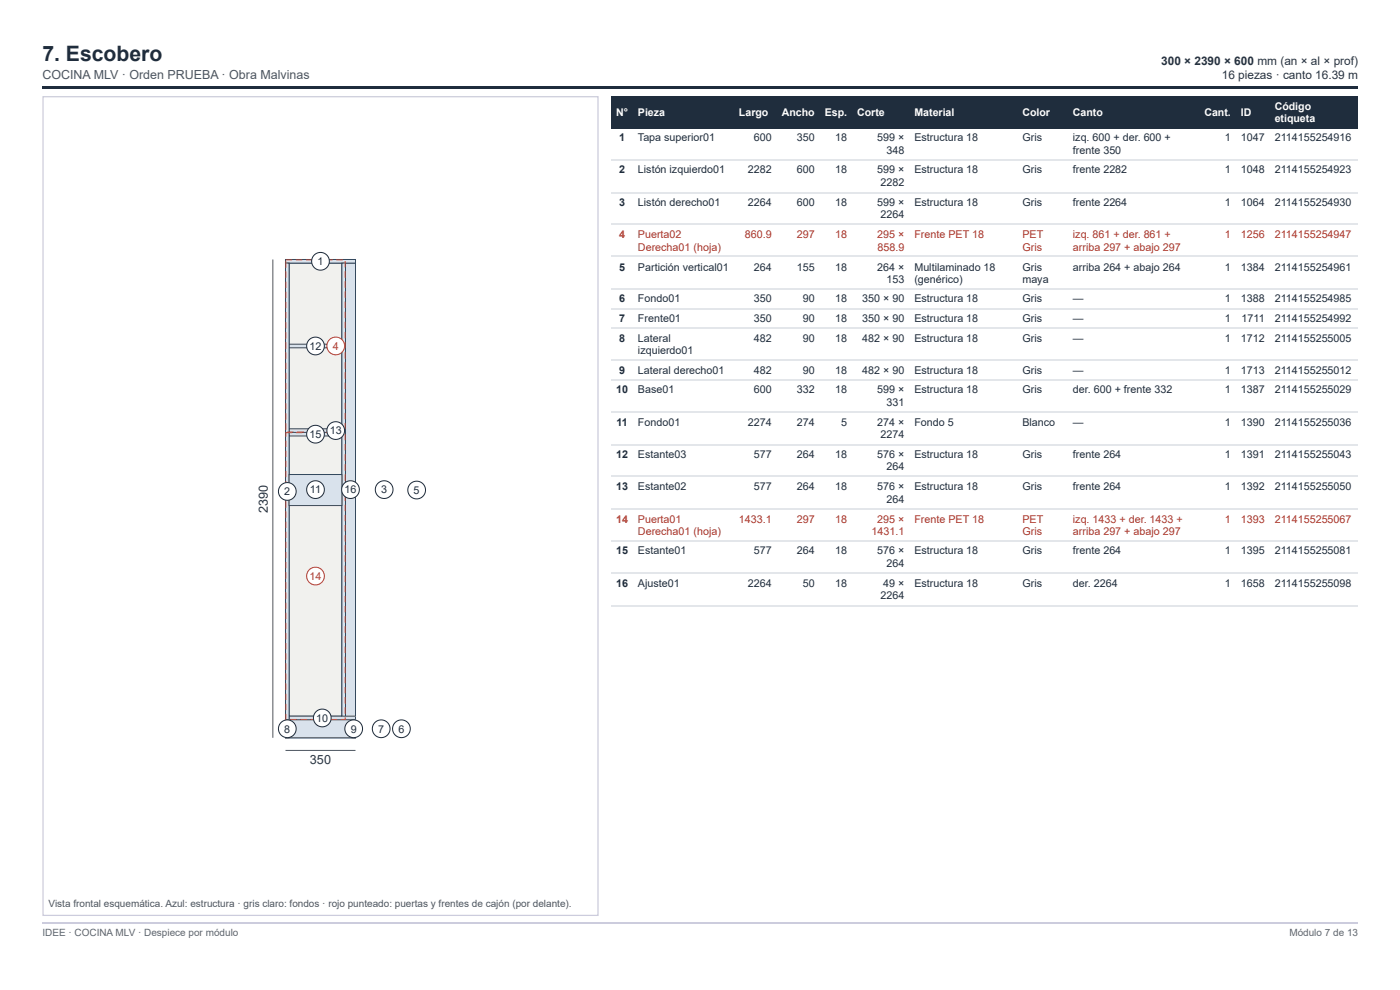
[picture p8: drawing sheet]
<svg xmlns="http://www.w3.org/2000/svg" width="297mm" height="210mm" viewBox="0 0 297 210" stroke-linecap="round" stroke-linejoin="round" font-family="sans-serif">
<path d="M9 18.3h279v.5h-279z" fill="#1f2d3d"/>
<path d="M9.1 20.5h117.8v173.6h-117.8z" fill="none" stroke="#ccd" stroke-width=".26"/>
<path d="M61.3 55.8h11.2v96h-11.2z" fill="#f1f1ee"/>
<path d="M61.3 55.8h11.2v96h-11.2z" fill="none" stroke="#34495e" stroke-width=".21"/>
<path d="M74.7 152.6h.7v3.8h-.7z" fill="#d9e2ec"/>
<path d="M74.7 152.6h.7v3.8h-.7z" fill="none" stroke="#34495e" stroke-width=".21"/>
<path d="M61.3 151.8h14.1v.8h-14.1z" fill="#d9e2ec"/>
<path d="M61.3 151.8h14.1v.8h-14.1z" fill="none" stroke="#34495e" stroke-width=".21"/>
<path d="M61.3 73h11.2v.7h-11.2z" fill="#d9e2ec"/>
<path d="M61.3 73h11.2v.7h-11.2z" fill="none" stroke="#34495e" stroke-width=".21"/>
<path d="M73.3 55.8h2.1v96h-2.1z" fill="#d9e2ec"/>
<path d="M73.3 55.8h2.1v96h-2.1z" fill="none" stroke="#34495e" stroke-width=".21"/>
<path d="M61.3 91.7h11.2v.7h-11.2z" fill="#d9e2ec"/>
<path d="M61.3 91.7h11.2v.7h-11.2z" fill="none" stroke="#34495e" stroke-width=".21"/>
<path d="M61.3 90.9h11.2v.8h-11.2z" fill="#d9e2ec"/>
<path d="M61.3 90.9h11.2v.8h-11.2z" fill="none" stroke="#34495e" stroke-width=".21"/>
<path d="M60.6 152.6h.7v3.8h-.7z" fill="#d9e2ec"/>
<path d="M60.6 152.6h.7v3.8h-.7z" fill="none" stroke="#34495e" stroke-width=".21"/>
<path d="M60.6 55h14.8v.8h-14.8z" fill="#d9e2ec"/>
<path d="M60.6 55h14.8v.8h-14.8z" fill="none" stroke="#34495e" stroke-width=".21"/>
<path d="M72.5 55.8h.8v96h-.8z" fill="#d9e2ec"/>
<path d="M72.5 55.8h.8v96h-.8z" fill="none" stroke="#34495e" stroke-width=".21"/>
<path d="M60.6 55.8h.7v96.8h-.7z" fill="#d9e2ec"/>
<path d="M60.6 55.8h.7v96.8h-.7z" fill="none" stroke="#34495e" stroke-width=".21"/>
<path d="M60.6 152.6h14.8v3.8h-14.8z" fill="#d9e2ec"/>
<path d="M60.6 152.6h14.8v3.8h-14.8z" fill="none" stroke="#34495e" stroke-width=".21"/>
<path d="M60.6 152.6h14.8v3.8h-14.8z" fill="#d9e2ec"/>
<path d="M60.6 152.6h14.8v3.8h-14.8z" fill="none" stroke="#34495e" stroke-width=".21"/>
<path d="M61.3 100.6h11.2v6.6h-11.2z" fill="#d9e2ec"/>
<path d="M61.3 100.6h11.2v6.6h-11.2z" fill="none" stroke="#34495e" stroke-width=".21"/>
<g fill="#c0392b">
<path d="M62.8 55h1.3v.2h-1.3zM64.9 55h1.4v.2h-1.4zM67.1 55h1.3v.2h-1.3zM69.2 55h1.4v.2h-1.4zM71.4 55h1.3v.2h-1.3zM73.1 55.4h.2v1.3h-.2zM73.1 57.5h.2v1.3h-.2zM73.1 59.6h.2v1.4h-.2zM73.1 61.8h.2v1.3h-.2zM73.1 63.9h.2v1.4h-.2zM73.1 66.1h.2v1.3h-.2zM73.1 68.2h.2v1.4h-.2zM73.1 70.4h.2v1.3h-.2zM73.1 72.5h.2v1.4h-.2zM73.1 74.7h.2v1.3h-.2zM73.1 76.8h.2v1.4h-.2zM73.1 79h.2v1.3h-.2zM73.1 81.1h.2v1.3h-.2zM73.1 83.3h.2v1.3h-.2zM73.1 85.4h.2v1.3h-.2zM73.1 87.5h.2v1.4h-.2zM73.1 89.7h.2v1.3h-.2zM71.7 91.5h1.3v.2h-1.3zM69.5 91.5h1.4v.2h-1.4zM67.4 91.5h1.3v.2h-1.3zM65.2 91.5h1.4v.2h-1.4zM63.1 91.5h1.3v.2h-1.3zM60.9 91.5h1.4v.2h-1.4zM60.5 89.8h.2v1.3h-.2zM60.5 87.6h.2v1.3h-.2zM60.5 85.5h.2v1.3h-.2zM60.5 83.3h.2v1.4h-.2zM60.5 81.2h.2v1.3h-.2zM60.5 79h.2v1.4h-.2zM60.5 76.9h.2v1.3h-.2zM60.5 74.7h.2v1.4h-.2zM60.5 72.6h.2v1.3h-.2zM60.5 70.4h.2v1.4h-.2zM60.5 68.3h.2v1.3h-.2zM60.5 66.1h.2v1.4h-.2zM60.5 64h.2v1.3h-.2zM60.5 61.9h.2v1.3h-.2zM60.5 59.7h.2v1.4h-.2zM60.5 57.6h.2v1.3h-.2zM60.5 55.4h.2v1.4h-.2zM60.6 55h1.4v.2h-1.4z"/>
<path d="M62.8 91.6h1.3v.2h-1.3zM64.9 91.6h1.4v.2h-1.4zM67.1 91.6h1.3v.2h-1.3zM69.2 91.6h1.4v.2h-1.4zM71.4 91.6h1.3v.2h-1.3zM73.1 92h.2v1.3h-.2zM73.1 94.2h.2v1.3h-.2zM73.1 96.3h.2v1.3h-.2zM73.1 98.4h.2v1.4h-.2zM73.1 100.6h.2v1.3h-.2zM73.1 102.7h.2v1.4h-.2zM73.1 104.9h.2v1.3h-.2zM73.1 107h.2v1.4h-.2zM73.1 109.2h.2v1.3h-.2zM73.1 111.3h.2v1.4h-.2zM73.1 113.5h.2v1.3h-.2zM73.1 115.6h.2v1.4h-.2zM73.1 117.8h.2v1.3h-.2zM73.1 119.9h.2v1.3h-.2zM73.1 122.1h.2v1.3h-.2zM73.1 124.2h.2v1.3h-.2zM73.1 126.3h.2v1.4h-.2zM73.1 128.5h.2v1.3h-.2zM73.1 130.6h.2v1.4h-.2zM73.1 132.8h.2v1.3h-.2zM73.1 134.9h.2v1.4h-.2zM73.1 137.1h.2v1.3h-.2zM73.1 139.2h.2v1.4h-.2zM73.1 141.4h.2v1.3h-.2zM73.1 143.5h.2v1.4h-.2zM73.1 145.7h.2v1.3h-.2zM73.1 147.8h.2v1.3h-.2zM73.1 150h.2v1.3h-.2zM72.3 152.4h.9v.1l-.1-.4h.2v.5h-1zM70.2 152.4h1.3v.2h-1.3zM68 152.4h1.4v.2h-1.4zM65.9 152.4h1.3v.2h-1.3zM63.7 152.4h1.4v.2h-1.4zM61.6 152.4h1.3v.2h-1.3zM60.5 151.4h.2v1.1h-.1l.2-.1v.2h-.3zM60.5 149.2h.2v1.3h-.2zM60.5 147.1h.2v1.3h-.2zM60.5 144.9h.2v1.4h-.2zM60.5 142.8h.2v1.3h-.2zM60.5 140.6h.2v1.4h-.2zM60.5 138.5h.2v1.3h-.2zM60.5 136.3h.2v1.4h-.2zM60.5 134.2h.2v1.3h-.2zM60.5 132h.2v1.4h-.2zM60.5 129.9h.2v1.3h-.2zM60.5 127.7h.2v1.4h-.2zM60.5 125.6h.2v1.3h-.2zM60.5 123.5h.2v1.3h-.2zM60.5 121.3h.2v1.4h-.2zM60.5 119.2h.2v1.3h-.2zM60.5 117h.2v1.4h-.2zM60.5 114.9h.2v1.3h-.2zM60.5 112.7h.2v1.4h-.2zM60.5 110.6h.2v1.3h-.2zM60.5 108.4h.2v1.4h-.2zM60.5 106.3h.2v1.3h-.2zM60.5 104.1h.2v1.4h-.2zM60.5 102h.2v1.3h-.2zM60.5 99.8h.2v1.4h-.2zM60.5 97.7h.2v1.3h-.2zM60.5 95.6h.2v1.3h-.2zM60.5 93.4h.2v1.4h-.2zM60.5 91.6h1.5v.2h-1.4v-.1h.1v.9h-.2z"/>
</g>
<circle cx="66.9" cy="103.8" r="1.88" fill="#fff"/>
<circle cx="66.9" cy="103.8" r="1.88" fill="none" stroke="#1f2d3d" stroke-width=".21"/>
<circle cx="75" cy="154.5" r="1.88" fill="#fff"/>
<circle cx="75" cy="154.5" r="1.88" fill="none" stroke="#1f2d3d" stroke-width=".21"/>
<circle cx="68.4" cy="152.2" r="1.88" fill="#fff"/>
<circle cx="68.4" cy="152.2" r="1.88" fill="none" stroke="#1f2d3d" stroke-width=".21"/>
<circle cx="66.9" cy="73.4" r="1.88" fill="#fff"/>
<circle cx="66.9" cy="73.4" r="1.88" fill="none" stroke="#1f2d3d" stroke-width=".21"/>
<circle cx="74.4" cy="103.8" r="1.88" fill="#fff"/>
<circle cx="74.4" cy="103.8" r="1.88" fill="none" stroke="#1f2d3d" stroke-width=".21"/>
<circle cx="66.9" cy="92.1" r="1.88" fill="#fff"/>
<circle cx="66.9" cy="92.1" r="1.88" fill="none" stroke="#1f2d3d" stroke-width=".21"/>
<circle cx="71.2" cy="91.3" r="1.88" fill="#fff"/>
<circle cx="71.2" cy="91.3" r="1.88" fill="none" stroke="#1f2d3d" stroke-width=".21"/>
<circle cx="61" cy="154.5" r="1.88" fill="#fff"/>
<circle cx="61" cy="154.5" r="1.88" fill="none" stroke="#1f2d3d" stroke-width=".21"/>
<circle cx="68" cy="55.4" r="1.88" fill="#fff"/>
<circle cx="68" cy="55.4" r="1.88" fill="none" stroke="#1f2d3d" stroke-width=".21"/>
<circle cx="81.5" cy="103.8" r="1.88" fill="#fff"/>
<circle cx="81.5" cy="103.8" r="1.88" fill="none" stroke="#1f2d3d" stroke-width=".21"/>
<circle cx="61" cy="104.2" r="1.88" fill="#fff"/>
<circle cx="61" cy="104.2" r="1.88" fill="none" stroke="#1f2d3d" stroke-width=".21"/>
<circle cx="80.9" cy="154.5" r="1.88" fill="#fff"/>
<circle cx="80.9" cy="154.5" r="1.88" fill="none" stroke="#1f2d3d" stroke-width=".21"/>
<circle cx="85.2" cy="154.5" r="1.88" fill="#fff"/>
<circle cx="85.2" cy="154.5" r="1.88" fill="none" stroke="#1f2d3d" stroke-width=".21"/>
<circle cx="88.4" cy="103.9" r="1.88" fill="#fff"/>
<circle cx="88.4" cy="103.9" r="1.88" fill="none" stroke="#1f2d3d" stroke-width=".21"/>
<circle cx="71.2" cy="73.3" r="1.88" fill="#fff"/>
<circle cx="71.2" cy="73.3" r="1.88" fill="none" stroke="#c0392b" stroke-width=".21"/>
<circle cx="66.9" cy="122.1" r="1.88" fill="#fff"/>
<circle cx="66.9" cy="122.1" r="1.88" fill="none" stroke="#c0392b" stroke-width=".21"/>
<path d="M57.9 55v101.4M60.6 159.1h14.8" fill="none" stroke="#555" stroke-width=".21"/>
<g fill="#1f2d3d">
<path d="M129.6 20.4h4.8v6.9h-4.8z"/>
<path d="M134.4 20.4h21.4v6.9h-21.4z"/>
<path d="M155.8 20.4h9v6.9h-9z"/>
<path d="M164.8 20.4h9v6.9h-9z"/>
<path d="M173.8 20.4h6.9v6.9h-6.9z"/>
<path d="M180.7 20.4h12.2v6.9h-12.2z"/>
<path d="M192.9 20.4h23v6.9h-23z"/>
<path d="M215.9 20.4h10.6v6.9h-10.6z"/>
<path d="M226.5 20.4h28v6.9h-28z"/>
<path d="M254.5 20.4h7.7v6.9h-7.7z"/>
<path d="M262.2 20.4h7.1v6.9h-7.1z"/>
<path d="M269.3 20.4h18.7v6.9h-18.7z"/>
</g>
<g fill="none" stroke="#e3e6ea" stroke-width=".26">
<path d="M129.6 34h158.4M129.6 40.9h158.4M129.6 47.5h158.4M129.6 54.4h158.4M129.6 61.3h158.4M129.6 65.5h158.4M129.6 69.5h158.4M129.6 76.3h158.4M129.6 80.6h158.4M129.6 87.4h158.4M129.6 94.3h158.4M129.6 100.9h158.4"/>
<path d="M129.6 107.8h158.4M129.6 114.7h158.4M129.6 121.6h158.4M129.6 128.5h158.4"/>
</g>
<path d="M9 195.7h279" fill="none" stroke="#ccd" stroke-width=".26"/>
<text font-size="4.5" fill="#1f2d3d" x="9" y="13">7. Escobero</text>
<g font-size="2.7" fill="#333">
<text x="56.8" y="108.7" transform="rotate(-90 56.8 108.7)">2390</text>
<text x="65.8" y="162">350</text>
</g>
<text font-size="2.6" fill="#555" x="9" y="16.7">COCINA MLV · Orden PRUEBA · Obra Malvinas</text>
<g font-size="2.5" fill="#333">
<text x="246.3" y="13.8">300 × 2390 × 600 mm (an × al × prof)</text>
<text x="259.2" y="16.7">16 piezas · canto 16.39 m</text>
</g>
<g font-size="2.3" fill="#1f2d3d">
<text x="131.3" y="29.9">1</text>
<text x="135.3" y="29.9">Tapa superior01</text>
<text x="159.9" y="29.9">600</text>
<text x="169.1" y="29.9">350</text>
<text x="177.2" y="29.9">18</text>
<text x="186.1" y="29.9">599 ×</text>
<text x="194" y="29.9">Estructura 18</text>
<text x="216.9" y="29.9">Gris</text>
<text x="227.6" y="29.9">izq. 600 + der. 600 +</text>
<text x="259.9" y="29.9">1</text>
<text x="263.2" y="29.9">1047</text>
<text x="270.4" y="29.9">2114155254916</text>
<text x="188.1" y="32.5">348</text>
<text x="227.6" y="32.5">frente 350</text>
<text x="131.3" y="36.8">2</text>
<text x="135.3" y="36.8">Listón izquierdo01</text>
<text x="158.7" y="36.8">2282</text>
<text x="169.1" y="36.8">600</text>
<text x="177.2" y="36.8">18</text>
<text x="186.1" y="36.8">599 ×</text>
<text x="186.8" y="39.4">2282</text>
<text x="194" y="36.8">Estructura 18</text>
<text x="216.9" y="36.8">Gris</text>
<text x="227.6" y="36.8">frente 2282</text>
<text x="259.9" y="36.8">1</text>
<text x="263.2" y="36.8">1048</text>
<text x="270.4" y="36.8">2114155254923</text>
<text x="131.3" y="43.7">3</text>
<text x="135.3" y="43.7">Listón derecho01</text>
<text x="158.7" y="43.7">2264</text>
<text x="169.1" y="43.7">600</text>
<text x="177.2" y="43.7">18</text>
<text x="186.1" y="43.7">599 ×</text>
<text x="186.8" y="46.3">2264</text>
<text x="194" y="43.7">Estructura 18</text>
<text x="216.9" y="43.7">Gris</text>
<text x="227.6" y="43.7">frente 2264</text>
<text x="259.9" y="43.7">1</text>
<text x="263.2" y="43.7">1064</text>
<text x="270.4" y="43.7">2114155254930</text>
<text x="67.4" y="56.2">1</text>
<text x="131.3" y="57.4">5</text>
<text x="135.3" y="57.4">Partición vertical01</text>
<text x="159.9" y="57.4">264</text>
<text x="169.1" y="57.4">155</text>
<text x="177.2" y="57.4">18</text>
<text x="186.1" y="57.4">264 ×</text>
<text x="194" y="57.4">Multilaminado 18</text>
<text x="216.9" y="57.4">Gris</text>
<text x="227.6" y="57.4">arriba 264 + abajo 264</text>
<text x="259.9" y="57.4">1</text>
<text x="263.2" y="57.4">1384</text>
<text x="270.4" y="57.4">2114155254961</text>
<text x="131.3" y="64">6</text>
<text x="135.3" y="64">Fondo01</text>
<text x="159.9" y="64">350</text>
<text x="170.3" y="64">90</text>
<text x="177.2" y="64">18</text>
<text x="182.9" y="64">350 × 90</text>
<text x="188.1" y="60.1">153</text>
<text x="194" y="60.1">(genérico)</text>
<text x="194" y="64">Estructura 18</text>
<text x="216.9" y="60.1">maya</text>
<text x="216.9" y="64">Gris</text>
<text x="227.6" y="64">—</text>
<text x="259.9" y="64">1</text>
<text x="263.2" y="64">1388</text>
<text x="270.4" y="64">2114155254985</text>
<text x="131.3" y="68.3">7</text>
<text x="135.3" y="68.3">Frente01</text>
<text x="159.9" y="68.3">350</text>
<text x="170.3" y="68.3">90</text>
<text x="177.2" y="68.3">18</text>
<text x="182.9" y="68.3">350 × 90</text>
<text x="194" y="68.3">Estructura 18</text>
<text x="216.9" y="68.3">Gris</text>
<text x="227.6" y="68.3">—</text>
<text x="259.9" y="68.3">1</text>
<text x="263.4" y="68.3">1711</text>
<text x="270.4" y="68.3">2114155254992</text>
<text x="65.7" y="74.2">12</text>
<text x="131.3" y="72.5">8</text>
<text x="135.3" y="72.5">Lateral</text>
<text x="135.3" y="75.1">izquierdo01</text>
<text x="159.9" y="72.5">482</text>
<text x="170.3" y="72.5">90</text>
<text x="177.2" y="72.5">18</text>
<text x="182.9" y="72.5">482 × 90</text>
<text x="194" y="72.5">Estructura 18</text>
<text x="216.9" y="72.5">Gris</text>
<text x="227.6" y="72.5">—</text>
<text x="259.9" y="72.5">1</text>
<text x="263.2" y="72.5">1712</text>
<text x="270.4" y="72.5">2114155255005</text>
<text x="130.7" y="83.3">10</text>
<text x="131.3" y="79.4">9</text>
<text x="135.3" y="79.4">Lateral derecho01</text>
<text x="135.3" y="83.3">Base01</text>
<text x="159.9" y="79.4">482</text>
<text x="159.9" y="83.3">600</text>
<text x="169.1" y="83.3">332</text>
<text x="170.3" y="79.4">90</text>
<text x="177.2" y="79.4">18</text>
<text x="177.2" y="83.3">18</text>
<text x="182.9" y="79.4">482 × 90</text>
<text x="186.1" y="83.3">599 ×</text>
<text x="194" y="79.4">Estructura 18</text>
<text x="194" y="83.3">Estructura 18</text>
<text x="216.9" y="79.4">Gris</text>
<text x="216.9" y="83.3">Gris</text>
<text x="227.6" y="79.4">—</text>
<text x="227.6" y="83.3">der. 600 + frente 332</text>
<text x="259.9" y="79.4">1</text>
<text x="259.9" y="83.3">1</text>
<text x="263.2" y="79.4">1713</text>
<text x="263.2" y="83.3">1387</text>
<text x="270.4" y="79.4">2114155255012</text>
<text x="270.4" y="83.3">2114155255029</text>
<text x="188.1" y="86">331</text>
<text x="65.7" y="92.9">15</text>
<text x="70" y="92.1">13</text>
<text x="130.8" y="90.2">11</text>
<text x="135.3" y="90.2">Fondo01</text>
<text x="158.7" y="90.2">2274</text>
<text x="169.1" y="90.2">274</text>
<text x="178.5" y="90.2">5</text>
<text x="186.1" y="90.2">274 ×</text>
<text x="186.8" y="92.9">2274</text>
<text x="194" y="90.2">Fondo 5</text>
<text x="216.9" y="90.2">Blanco</text>
<text x="227.6" y="90.2">—</text>
<text x="259.9" y="90.2">1</text>
<text x="263.2" y="90.2">1390</text>
<text x="270.4" y="90.2">2114155255036</text>
<text x="130.7" y="97.1">12</text>
<text x="135.3" y="97.1">Estante03</text>
<text x="159.9" y="97.1">577</text>
<text x="169.1" y="97.1">264</text>
<text x="177.2" y="97.1">18</text>
<text x="186.1" y="97.1">576 ×</text>
<text x="188.1" y="99.7">264</text>
<text x="194" y="97.1">Estructura 18</text>
<text x="216.9" y="97.1">Gris</text>
<text x="227.6" y="97.1">frente 264</text>
<text x="259.9" y="97.1">1</text>
<text x="263.2" y="97.1">1391</text>
<text x="270.4" y="97.1">2114155255043</text>
<text x="60.3" y="105">2</text>
<text x="65.7" y="104.6">11</text>
<text x="73.1" y="104.6">16</text>
<text x="80.9" y="104.6">3</text>
<text x="87.8" y="104.7">5</text>
<text x="130.7" y="104">13</text>
<text x="135.3" y="104">Estante02</text>
<text x="159.9" y="104">577</text>
<text x="169.1" y="104">264</text>
<text x="177.2" y="104">18</text>
<text x="186.1" y="104">576 ×</text>
<text x="188.1" y="106.6">264</text>
<text x="194" y="104">Estructura 18</text>
<text x="216.9" y="104">Gris</text>
<text x="227.6" y="104">frente 264</text>
<text x="259.9" y="104">1</text>
<text x="263.2" y="104">1392</text>
<text x="270.4" y="104">2114155255050</text>
<text x="130.7" y="117.5">15</text>
<text x="135.3" y="117.5">Estante01</text>
<text x="159.9" y="117.5">577</text>
<text x="169.1" y="117.5">264</text>
<text x="177.2" y="117.5">18</text>
<text x="186.1" y="117.5">576 ×</text>
<text x="194" y="117.5">Estructura 18</text>
<text x="216.9" y="117.5">Gris</text>
<text x="227.6" y="117.5">frente 264</text>
<text x="259.9" y="117.5">1</text>
<text x="263.2" y="117.5">1395</text>
<text x="270.4" y="117.5">2114155255081</text>
<text x="130.7" y="124.4">16</text>
<text x="135.3" y="124.4">Ajuste01</text>
<text x="158.7" y="124.4">2264</text>
<text x="170.3" y="124.4">50</text>
<text x="177.2" y="124.4">18</text>
<text x="187.4" y="124.4">49 ×</text>
<text x="188.1" y="120.1">264</text>
<text x="194" y="124.4">Estructura 18</text>
<text x="216.9" y="124.4">Gris</text>
<text x="227.6" y="124.4">der. 2264</text>
<text x="259.9" y="124.4">1</text>
<text x="263.2" y="124.4">1658</text>
<text x="270.4" y="124.4">2114155255098</text>
<text x="186.8" y="127">2264</text>
<text x="60.3" y="155.3">8</text>
<text x="67.1" y="153">10</text>
<text x="74.4" y="155.3">9</text>
<text x="80.2" y="155.3">7</text>
<text x="84.5" y="155.3">6</text>
</g>
<g font-size="2.3" fill="#a93226">
<text x="131.3" y="50.5">4</text>
<text x="135.3" y="50.5">Puerta02</text>
<text x="135.3" y="53.2">Derecha01 (hoja)</text>
<text x="158" y="50.5">860.9</text>
<text x="169.1" y="50.5">297</text>
<text x="177.2" y="50.5">18</text>
<text x="186.1" y="50.5">295 ×</text>
<text x="186.2" y="53.2">858.9</text>
<text x="194" y="50.5">Frente PET 18</text>
<text x="216.9" y="50.5">PET</text>
<text x="216.9" y="53.2">Gris</text>
<text x="227.6" y="50.5">izq. 861 + der. 861 +</text>
<text x="227.6" y="53.2">arriba 297 + abajo 297</text>
<text x="259.9" y="50.5">1</text>
<text x="263.2" y="50.5">1256</text>
<text x="270.4" y="50.5">2114155254947</text>
<text x="130.7" y="110.9">14</text>
<text x="135.3" y="110.9">Puerta01</text>
<text x="135.3" y="113.5">Derecha01 (hoja)</text>
<text x="156.8" y="110.9">1433.1</text>
<text x="169.1" y="110.9">297</text>
<text x="177.2" y="110.9">18</text>
<text x="184.9" y="113.5">1431.1</text>
<text x="186.1" y="110.9">295 ×</text>
<text x="194" y="110.9">Frente PET 18</text>
<text x="216.9" y="110.9">PET</text>
<text x="216.9" y="113.5">Gris</text>
<text x="227.6" y="110.9">izq. 1433 + der. 1433 +</text>
<text x="227.6" y="113.5">arriba 297 + abajo 297</text>
<text x="259.9" y="110.9">1</text>
<text x="263.2" y="110.9">1393</text>
<text x="270.4" y="110.9">2114155255067</text>
</g>
<g font-size="2.3" fill="#c0392b">
<text x="70.6" y="74.1">4</text>
<text x="65.7" y="122.9">14</text>
</g>
<g font-size="2.2" fill="#fff">
<text x="270.4" y="23.3">Código</text>
<text x="130.7" y="24.6">N°</text>
<text x="135.3" y="24.6">Pieza</text>
<text x="156.8" y="24.6">Largo</text>
<text x="165.9" y="24.6">Ancho</text>
<text x="175" y="24.6">Esp.</text>
<text x="181.8" y="24.6">Corte</text>
<text x="194" y="24.6">Material</text>
<text x="216.9" y="24.6">Color</text>
<text x="227.6" y="24.6">Canto</text>
<text x="255.5" y="24.6">Cant.</text>
<text x="263.2" y="24.6">ID</text>
<text x="270.4" y="25.9">etiqueta</text>
</g>
<text font-size="2.1" fill="#555" x="10.3" y="192.4">Vista frontal esquemática. Azul: estructura · gris claro: fondos · rojo punteado: puertas y frentes de cajón (por delante).</text>
<g font-size="2.1" fill="#666">
<text x="9" y="198.4">IDEE · COCINA MLV · Despiece por módulo</text>
<text x="273.5" y="198.4">Módulo 7 de 13</text>
</g>
</svg>
